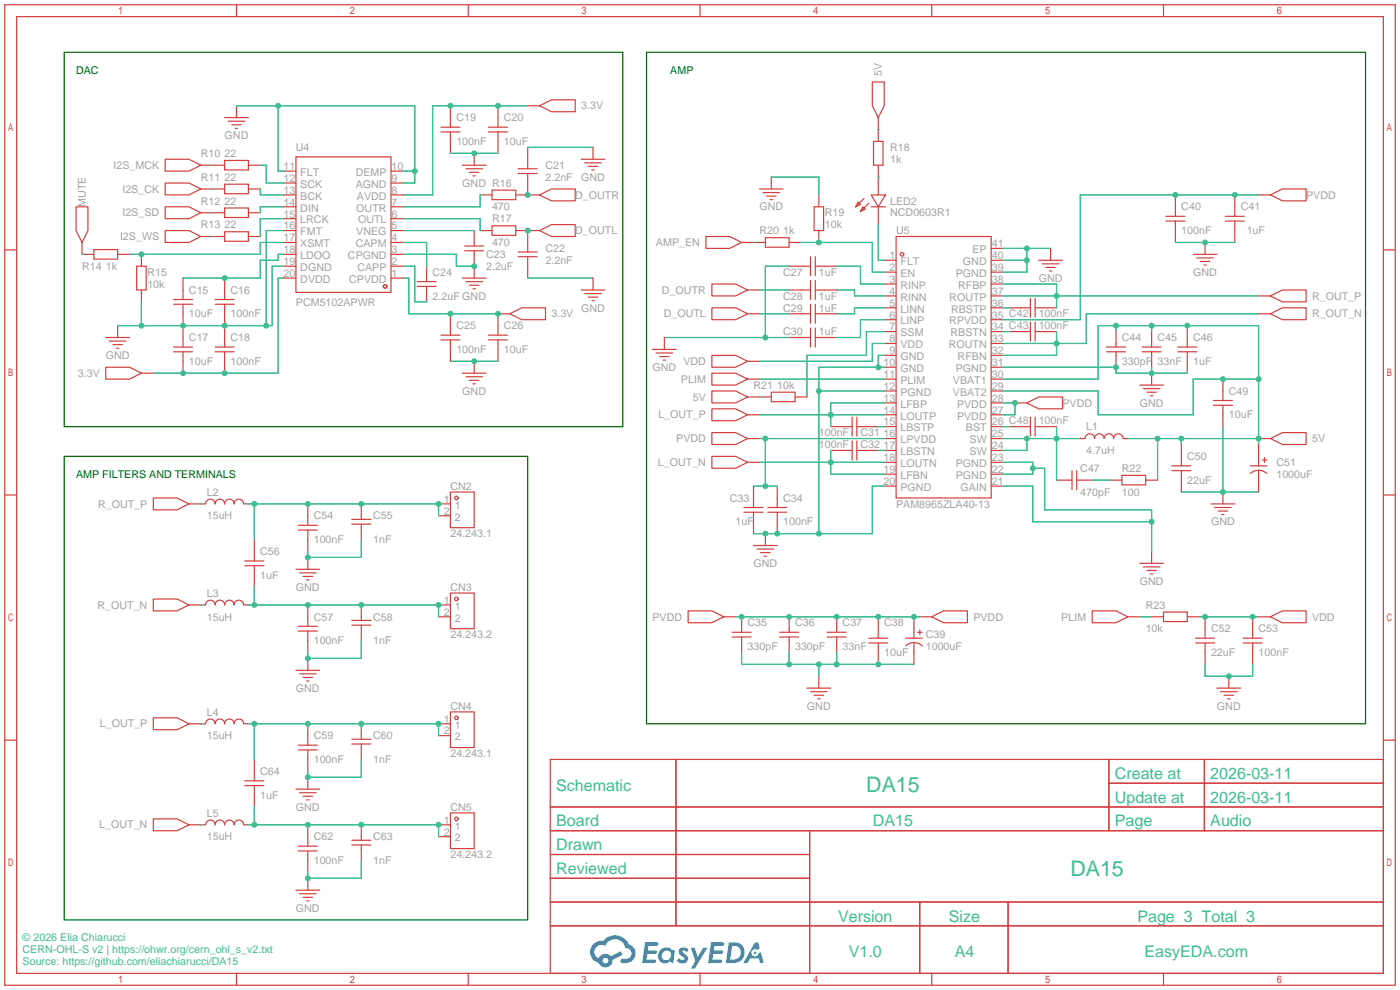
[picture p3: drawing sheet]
<svg xmlns="http://www.w3.org/2000/svg" width="299mm" height="212mm" viewBox="0 0 299 212" stroke-linecap="round" stroke-linejoin="round" font-family="sans-serif">
<g fill="none" stroke="#d43d3d" stroke-width=".25">
<path d="M1 1h297.2v209.6h-297.2zM3.6 3.6h292.1v204.4h-292.1zM50.5 1v2.6M100.1 1v2.6M149.6 1v2.6M199.1 1v2.6M248.7 1v2.6M1 53.4h2.6M295.7 53.4h2.5M1 105.8h2.6M295.7 105.8h2.5M1 158.2h2.6"/>
<path d="M295.7 158.2h2.5M117.6 162.3h178.1v45.7h-178.1zM117.6 172.5h178.1M117.6 177.5h178.1M144.5 162.3v35.6M173 177.5v30.5M237 162.3v15.2M237 167.4h58.7M257.4 162.3v15.2M117.6 182.6h55.4M117.6 192.8h178.1M117.6 187.7h55.4"/>
<path d="M117.6 197.9h178.1M196.6 192.8v15.2M215.4 192.8v15.2M50.5 208v2.6M100.1 208v2.6M149.6 208v2.6M199.1 208v2.6M248.7 208v2.6"/>
</g>
<g fill="#5487ff">
<path d="M145.3 202.7a1.3 1.3 0 0 1 1.9 .3l-.4 .6a.54 .54 0 0 0-.9-.2l.1 .2a1.34 1.34 0 0 1 .9 1.8 1.47 1.47 0 0 1-2.3-.1l.5-.6 .8 .5a.31 .31 0 0 0 .4-.3 .31 .31 0 0 0-.3-.4 1.12 1.12 0 0 1-.7-1.8z"/>
<path d="M147.6 202.5h.9l.6 2 1.2-2h.9l-2.7 4.6h-.9l1-1.7z"/>
<path d="M137.8 201.4h1.7a1.31 1.31 0 0 1 1.2 .2 .4 .4 0 0 1-.3 .5l-1.8 .1-.1 .9h1.6a.4 .4 0 0 1 .4 .4 .4 .4 0 0 1-.5 .4h-1.6l-.2 1.2h1.4a.46 .46 0 0 1 .5 0 .46 .46 0 0 1 .1 .5l-.4 .2h-2.6z"/>
<path d="M151.9 201.4h1.7a1.32 1.32 0 0 1 1.2 .2 .39 .39 0 0 1-.3 .5l-1.8 .1-.1 .9h1.6a.4 .4 0 0 1 .4 .4 .4 .4 0 0 1-.4 .4h-1.7l-.2 1.2h1.4a.46 .46 0 0 1 .5 0 .46 .46 0 0 1 .1 .5l-.4 .2h-2.6z"/>
<path d="M161.3 201.4h.8l.3 1.3-.6 .4a.75 .75 0 0 0-1.1 .3 .75 .75 0 0 0 .5 1 .75 .75 0 0 0 .9-.7l.5-.2 .6 2.3h-.8l-.3-.9h-1.8l-.5 .9h-1z"/>
<path d="M155.7 201.4l-.6 4.4h1.5a2.27 2.27 0 0 0 2.6-2.2 2.27 2.27 0 0 0-2.7-2.2zM156.5 202.1a1.5 1.5 0 0 1 1.8 1.6 1.5 1.5 0 0 1-1.9 1.4h-.3z"/>
<path d="M141.2 203a1.6 1.6 0 0 0-.3 2.3 1.6 1.6 0 0 0 2.3 .2l.7 .3 .3-2.4-.1-.3-.5-.1a1.58 1.58 0 0 0-2.4 0zM141.8 203.5a.98 .98 0 0 1 1.6 .4 .98 .98 0 0 1-1.1 1.3 .94 .94 0 0 1-.9-.7 .94 .94 0 0 1 .4-1z"/>
<path d="M126.8 201.8a2.37 2.37 0 0 0 1.1 4 1.54 1.54 0 0 0 1.8 1 1.54 1.54 0 0 0 1.2-1.6l2.2-1.1-.5-.8-2 1a1.57 1.57 0 0 0-2.7 .5 1.5 1.5 0 0 1-.7-2.1 1.5 1.5 0 0 1 2.2-.5 2.23 2.23 0 0 1 2.3-1.4 2.23 2.23 0 0 1 2 1.8 1.16 1.16 0 0 1 1.2 1.1 1.16 1.16 0 0 1-1.1 1.2h-.7a.47 .47 0 0 0-.5 .4 .47 .47 0 0 0 .4 .5 2.17 2.17 0 0 0 2.5-.9 2.17 2.17 0 0 0-.3-2.7l-.8-.4a3.2 3.2 0 0 0-5.5-.7l-1.1 .1zM128.8 205.3a.6 .6 0 0 1 1.2 0 .6 .6 0 0 1-1.2 0z"/>
<circle cx="161.4" cy="203.6" r=".28"/>
</g>
<g fill="none" stroke="#d43d3d" stroke-width=".25">
<path d="M186.4 17.5h2.6v5.1l-1.3 2.5-1.3-2.5zM35.3 39.1h5.1l2.5 1.3-2.5 1.3h-5.1zM35.3 34h5.1l2.5 1.3-2.5 1.3h-5.1zM42.9 35.3h5.1M48 39.4h5.1v2h-5.1zM48 34.3h5.1v2h-5.1zM48 25.1h5.1M48.8 25.9h3.5M49.5 26.7h2.1M50.3 27.4h.5M50.5 22.6v2.5M53.1 35.3h2.5"/>
<path d="M60.7 39.1h2.5M60.7 36.6h2.5M63.2 33.5h20.4v29h-20.4zM83.6 39.1h2.5M83.6 36.6h2.5M94.2 28.2h4.1M94.2 27.2h4.1M96.3 22.6v4.6M96.3 28.2v4.6M98.8 35.3h5.1M99.6 36.1h3.5M100.3 36.8h2.1"/>
<path d="M101.1 37.6h.5M101.3 32.8v2.5M104.4 28.2h4.1M104.4 27.2h4.1M106.4 22.6v4.6M106.4 28.2v4.6M110.7 36.1h4.1M110.7 37.1h4.1M112.8 22.6h2.5M112.8 31.5v4.6M112.8 37.1v4.6M115.3 22.6l2.6-1.3h5v2.6h-5z"/>
<path d="M124.2 34h5.1M125 34.8h3.5M125.7 35.6h2.1M126.5 36.3h.5M126.7 31.5v2.5M164.8 37.8v2.6M186.7 30.2h2v5.1h-2zM187.7 25.1v5.1M187.7 35.3v6.4M16.3 44.2h2.5v5.1l-1.3 2.5-1.2-2.5zM17.5 51.8v2.6h2.6M20.1 53.3h5v2.1h-5z"/>
<path d="M25.1 54.4h2.6M29.2 56.9h2v5.1h-2zM30.2 54.4v2.5M35.3 49.3h5.1l2.5 1.2-2.5 1.3h-5.1zM35.3 44.2h5.1l2.5 1.3-2.5 1.2h-5.1zM39.1 59.4v4.6M42.9 40.4h5.1M42.9 45.5h5.1M42.9 50.5h5.1M48 44.4h5.1v2.1h-5.1zM48 49.5h5.1v2.1h-5.1zM48 59.4v4.6"/>
<path d="M53.1 40.4h2.5M53.1 45.5h2.5M53.1 50.5h2.5M60.7 59.4h2.5M60.7 41.7h2.5M60.7 49.3h2.5M60.7 56.9h2.5M60.7 44.2h2.5M60.7 51.8h2.5M60.7 54.4h2.5M60.7 46.7h2.5M83.6 59.4h2.5"/>
<path d="M83.6 41.7h2.5M83.6 49.3h2.5M83.6 56.9h2.5M83.6 44.2h2.5M83.6 51.8h2.5M83.6 54.4h2.5M83.6 46.7h2.5M91.2 56.9v3.3M98.8 59.4h5.1M99.3 53.6h4.1M99.3 52.6h4.1M101.3 49.3v3.3"/>
<path d="M101.3 53.6v5.8M102.6 41.7h2.6M102.6 49.3h2.6M105.2 40.6h5v2.1h-5zM105.2 48.3h5v2h-5zM110.2 41.7h5.1M110.2 49.3h5.1M110.7 54.9h4.1M110.7 53.8h4.1M112.8 49.3v4.5M112.8 54.9v4.5M115.3 41.7l2.6-1.3h5v2.5h-5z"/>
<path d="M115.3 49.3l2.6-1.3h5v2.5h-5zM126.7 59.4v2.6M150.9 50.5h5.1l2.5 1.3-2.5 1.3h-5.1zM158.5 51.8h5.1M162.3 40.4h5.1M163.1 41.1h3.5M163.6 50.8h5.1v2h-5.1zM163.8 41.9h2.1M164.6 42.7h.5M168.7 56.9h4.5M168.7 51.8h2.5M173.2 54.9v4"/>
<path d="M173.2 59.9v4.1M174 44.2h2v5.1h-2zM174.2 56.9h4.6M174.2 54.9v4M174.2 59.9v4.1M175 41.7v2.5M175 49.3v2.5M183.4 43.2l.5 .5-1 .5zM184.4 44.2l.5 .5-1 .5zM184.7 42.4l-1.8 1.8M185.7 43.4l-1.8 1.8M186.2 41.7h3l-1.5 2.5z"/>
<path d="M186.2 44.2h3M187.7 44.2v3.8M189 55.6h2.5M189 58.2h2.5M191.5 50.5h20.3v55.9h-20.3zM211.8 55.6h2.6M211.8 58.2h2.6M211.8 53.1h2.6M222 55.6h5.1M222.8 56.4h3.5M223.5 57.2h2.1M224.3 57.9h.5"/>
<path d="M224.5 53.1v2.5M249.2 47.2h4M249.2 46.2h4M251.2 41.7v4.5M251.2 47.2v4.6M255 54.4h5.1M255.8 55.1h3.5M256.5 55.9h2.1M257.3 56.6h.5M257.6 51.8v2.6M261.9 47.2h4M261.9 46.2h4"/>
<path d="M263.9 41.7v4.5M263.9 47.2v4.6M269 41.7h2.5M271.5 41.7l2.6-1.3h5v2.5h-5zM22.6 78.5h5.1l2.5 1.3-2.5 1.2h-5.1zM22.6 72.1h5.1M23.4 72.9h3.5M24.1 73.7h2.1M24.9 74.4h.5M25.1 69.6v2.5M30.2 79.8h2.6M30.2 62v2.5"/>
<path d="M37.1 75.2h4M37.1 74.2h4M37.1 65h4M37.1 64h4M39.1 65v9.2M39.1 75.2v4.6M46 75.2h4M46 74.2h4M46 65h4M46 64h4M48 65v9.2M48 75.2v4.6"/>
<path d="M89.2 60.2h4M89.2 61.2h4M91.2 61.2v3.3M94.2 72.6h4.1M94.2 71.6h4.1M96.3 67.1v4.5M96.3 72.6v4.6M98.8 79.8h5.1M99.6 60.2h3.5M100.3 61h2.1M101.1 61.7h.5M101.3 77.2v2.6"/>
<path d="M104.4 72.6h4.1M104.4 71.6h4.1M106.4 72.6v4.6M109 67.1l2.5-1.3h5.1v2.5h-5.1zM109 67.1h-2.6v4.5M124.2 62h5.1M125 62.7h3.5M125.7 63.5h2.1M126.5 64.3h.5M139.4 74.7h5.1M140.2 75.4h3.6M141 76.2h2"/>
<path d="M141.7 77h.5M142 72.1v2.6M152.1 60.7h5.1l2.6 1.3-2.6 1.2h-5.1zM152.1 65.8h5.1l2.6 1.3-2.6 1.2h-5.1zM152.1 75.9h5.1l2.6 1.3-2.6 1.3h-5.1zM152.1 79.8h5.1l2.6 1.2-2.6 1.3h-5.1zM159.8 67.1h2.5M159.8 62h2.5M159.8 77.2h2.5M168.7 67.1h4.5M168.7 72.1h4.5M168.7 62h4.5"/>
<path d="M173.2 65v4.1M173.2 70.1v4.1M174.2 67.1h4.6M174.2 72.1h4.6M174.2 65v4.1M174.2 70.1v4.1M174.2 62h4.6M189 60.7h2.5M189 63.2h2.5M189 65.8h2.5M189 68.3h2.5M189 70.9h2.5"/>
<path d="M189 73.4h2.5M189 75.9h2.5M189 78.5h2.5M211.8 60.7h2.6M211.8 63.2h2.6M211.8 65.8h2.6M211.8 68.3h2.6M211.8 70.9h2.6M211.8 73.4h2.6M211.8 75.9h2.6M211.8 78.5h2.6M215.6 65.8h4.6"/>
<path d="M215.6 70.9h4.6M220.2 63.8v4M220.2 68.8v4.1M221.2 65.8h4.6M221.2 70.9h4.6M221.2 63.8v4M221.2 68.8v4.1M236.5 75.2h4M236.5 74.2h4M238.5 70.9v3.3M238.5 75.2v3.3M244.1 75.2h4.1"/>
<path d="M244.1 74.2h4.1M246.1 70.9v3.3M246.1 75.2v3.3M246.1 79.8v2.5M251.7 75.2h4.1M251.7 74.2h4.1M253.7 69.6v4.6M253.7 75.2v4.6M269 67.1h2.5M269 63.2h2.5M271.5 63.2l2.6-1.2h5v2.5h-5zM271.5 67.1l2.6-1.3h5v2.5h-5z"/>
<path d="M99.6 80.5h3.5M100.3 81.3h2.1M101.1 82h.5M152.1 83.6h5.1l2.6 1.2-2.6 1.3h-5.1zM152.1 92.5h5.1l2.6 1.2-2.6 1.3h-5.1zM152.1 87.4h5.1l2.6 1.2-2.6 1.3h-5.1zM152.1 97.5h5.1l2.6 1.3-2.6 1.3h-5.1zM159.8 81h2.5M159.8 88.6h2.5M159.8 93.7h2.5M159.8 98.8h2.5M159.8 84.8h5"/>
<path d="M164.8 83.8h5.1v2.1h-5.1zM169.9 84.8h2.6M177.5 91.2h4.6M177.5 96.3h4.6M182.1 89.2v4M182.1 94.2v4.1M183.1 91.2h4.6M183.1 96.3h4.6M183.1 89.2v4M183.1 94.2v4.1M189 81h2.5M189 83.6h2.5"/>
<path d="M189 86.1h2.5M189 88.6h2.5M189 91.2h2.5M189 93.7h2.5M189 96.3h2.5M189 98.8h2.5M211.8 81h2.6M211.8 83.6h2.6M211.8 86.1h2.6M211.8 88.6h2.6M211.8 91.2h2.6M211.8 93.7h2.6"/>
<path d="M211.8 96.3h2.6M211.8 98.8h2.6M215.6 91.2h4.6M216.9 86.1h2.6M219.5 86.1l2.5-1.3h5.1v2.6h-5.1zM220.2 89.2v4M221.2 91.2h4.6M221.2 89.2v4M230.9 93.7h1a1.02 1.02 0 0 1 1-1 1.02 1.02 0 0 1 1 1 1.02 1.02 0 0 1 1.1-1 1.02 1.02 0 0 1 1 1 1.02 1.02 0 0 1 1-1 1.02 1.02 0 0 1 1 1 1.02 1.02 0 0 1 1-1 1.02 1.02 0 0 1 1 1h1M243.6 82.3h5.1M244.3 83.1h3.6M245.1 83.8h2"/>
<path d="M245.9 84.6h.5M250.4 99.6h4.1M252.5 95v4.6M259.3 85.6h4.1M259.3 86.6h4.1M261.4 81v4.6M261.4 86.6v4.6M267.2 99.6h3.6M269 93.7h2.5M269 95v4.6M269.7 98.3h1.1M270.3 97.8v1"/>
<path d="M271.5 93.7l2.6-1.2h5v2.5h-5zM32.8 106.4h5l2.6 1.3-2.6 1.3h-5zM40.4 107.7h3.5a1.02 1.02 0 0 1 1.1-1 1.02 1.02 0 0 1 1 1 1.02 1.02 0 0 1 1-1 1.02 1.02 0 0 1 1 1 1.02 1.02 0 0 1 1-1 1.02 1.02 0 0 1 1 1 1.02 1.02 0 0 1 1.1-1 1.02 1.02 0 0 1 1 1h1M52.3 119.9h4.1M54.4 115.3v4.6M63.8 113.3h4M63.8 112.3h4M65.8 107.7v4.6M65.8 113.3v4.6M65.8 119.1v2.6M75.2 112h4M75.2 111h4"/>
<path d="M77.2 107.7v3.3M77.2 112v3.3M93.7 107.7h2.6M93.7 110.2h2.6M96.3 105.2h5v7.6h-5zM159 108.5h4.1M159 109.5h4.1M161 103.9v4.6M161 109.5v4.5M161 116.6h5.1M161.8 117.3h3.6M162.6 118.1h2"/>
<path d="M163.3 118.9h.5M163.6 114v2.6M164.1 108.5h4M164.1 109.5h4M166.1 103.9v4.6M166.1 109.5v4.5M189 101.3h2.5M189 103.9h2.5M211.8 101.3h2.6M211.8 103.9h2.6M225.8 102.6h3.3M229.1 100.6v4"/>
<path d="M230.1 100.6v4M230.1 102.6h3.3M237.2 102.6h2.6M239.8 101.6h5.1v2h-5.1zM244.9 102.6h2.5M246.1 117.9v2.5M250.4 100.6h4.1M252.5 100.6v4.6M258.8 107.7h5.1M259.6 108.5h3.5M260.3 109.2h2.1M261.1 110h.5"/>
<path d="M261.4 105.2v2.5M267.2 101.2a2.54 2.54 0 0 1 3.6 0M269 100.6v4.6M32.8 128h5l2.6 1.3-2.6 1.3h-5zM40.4 129.3h3.5a1.02 1.02 0 0 1 1.1-1 1.02 1.02 0 0 1 1 1 1.02 1.02 0 0 1 1-1 1.02 1.02 0 0 1 1 1 1.02 1.02 0 0 1 1-1 1.02 1.02 0 0 1 1 1 1.02 1.02 0 0 1 1.1-1 1.02 1.02 0 0 1 1 1h1M52.3 120.9h4.1M54.4 120.9v4.6M63.2 121.7h5.1M63.8 134.9h4M63.8 133.9h4M64 122.4h3.6M64.8 123.2h2"/>
<path d="M65.5 124h.5M65.8 129.3v4.6M65.8 134.9v4.5M75.2 133.6h4M75.2 132.6h4M77.2 129.3v3.3M77.2 133.6v3.3M93.7 129.3h2.6M93.7 131.8h2.6M96.3 126.7h5v7.7h-5zM147.1 130.6h5l2.6 1.2-2.6 1.3h-5zM154.7 131.8h2.5"/>
<path d="M156.5 136.1h4M156.5 135.1h4M158.5 131.8v3.3M158.5 136.1v3.3M166.6 136.1h4.1M166.6 135.1h4.1M168.7 131.8v3.3M168.7 136.1v3.3M176.8 136.1h4M176.8 135.1h4M178.8 131.8v3.3M178.8 136.1v3.3"/>
<path d="M185.7 136.4h4M185.7 137.4h4M187.7 131.8v4.6M187.7 137.4v4.6M193.5 136.4h3.6M193.6 138a2.54 2.54 0 0 1 3.5 .1M195.3 131.8v4.6M195.3 137.4v4.6M196.1 135.1h1M196.6 131.8h2.5M196.6 134.6v1M199.1 131.8l2.6-1.2h5.1v2.5h-5.1z"/>
<path d="M233.4 130.6h5.1l2.5 1.2-2.5 1.3h-5.1zM241 131.8h2.6M243.6 120.4h5.1M244.3 121.2h3.6M245.1 121.9h2M245.9 122.7h.5M246.1 131.8h2.6M248.7 130.8h5v2h-5zM253.7 131.8h2.6M255.5 136.4h4.1M255.5 137.4h4.1M257.6 131.8v4.6"/>
<path d="M257.6 137.4v4.6M265.7 136.4h4M265.7 137.4h4M267.7 131.8v4.6M267.7 137.4v4.6M269 131.8h2.5M271.5 131.8l2.6-1.2h5v2.5h-5zM32.8 153.4h5l2.6 1.3-2.6 1.3h-5zM40.4 154.7h3.5a1.02 1.02 0 0 1 1.1-1 1.02 1.02 0 0 1 1 1 1.02 1.02 0 0 1 1-1 1.02 1.02 0 0 1 1 1 1.02 1.02 0 0 1 1-1 1.02 1.02 0 0 1 1 1 1.02 1.02 0 0 1 1.1-1 1.02 1.02 0 0 1 1 1h1M63.2 143.3h5.1M63.8 159.3h4M64 144h3.6"/>
<path d="M64.8 144.8h2M65.5 145.5h.5M65.8 140.7v2.6M65.8 154.7v4.6M75.2 159h4M75.2 158h4M77.2 154.7v3.3M77.2 159v3.3M93.7 154.7h2.6M93.7 157.2h2.6M96.3 152.1h5v7.7h-5zM172.5 147.1h5"/>
<path d="M173.2 147.8h3.6M174 148.6h2M174.8 149.4h.5M175 144.5v2.6M260.1 147.1h5.1M260.9 147.8h3.5M261.6 148.6h2.1M262.4 149.4h.5M262.6 144.5v2.6M32.8 175h5l2.6 1.3-2.6 1.2h-5zM40.4 176.3h3.5a1.02 1.02 0 0 1 1.1-1 1.02 1.02 0 0 1 1 1 1.02 1.02 0 0 1 1-1 1.02 1.02 0 0 1 1 1 1.02 1.02 0 0 1 1-1 1.02 1.02 0 0 1 1 1 1.02 1.02 0 0 1 1.1-1 1.02 1.02 0 0 1 1 1h1M52.3 166.9h4.1"/>
<path d="M52.3 167.9h4.1M54.4 162.3v4.6M54.4 167.9v4.6M63.2 168.7h5.1M63.8 160.3h4M64 169.4h3.6M64.8 170.2h2M65.5 170.9h.5M65.8 160.3v4.5M65.8 166.1v2.6M65.8 176.3v4.5M75.2 179.6h4"/>
<path d="M77.2 176.3v3.3M93.7 176.3h2.6M93.7 178.8h2.6M96.3 173.7h5v7.7h-5zM63.2 190.2h5.1M63.8 181.9h4M63.8 180.8h4M64 191h3.6M64.8 191.8h2M65.5 192.5h.5M65.8 181.9v4.5M65.8 187.7v2.5"/>
<path d="M75.2 180.6h4M77.2 180.6v3.3"/>
<circle cx="192.8" cy="54.4" r=".38"/>
<circle cx="82.3" cy="61.2" r=".38"/>
<circle cx="97.5" cy="106.4" r=".38"/>
<circle cx="97.5" cy="128" r=".38"/>
<circle cx="97.5" cy="153.4" r=".38"/>
<circle cx="97.5" cy="175" r=".38"/>
</g>
<g fill="none" stroke="#3dbd91" stroke-width=".25">
<path d="M45.5 35.3h.1M50.5 22.6h38.1v16.5h-2.5M55.6 35.3h1.3v3.8h3.8M59.4 22.6v14h1.3M86.1 36.6h2.5M96.3 32.8h10.1M112.8 22.6h-20.3v19.1h-6.4M112.8 31.5h13.9M164.8 37.8h10.2v3.9M187.7 37.8h.1M187.7 27.7h.1M17.5 54.4h.1"/>
<path d="M45.5 50.5h.1M45.5 40.4h.1M45.5 45.5h.1M55.6 40.4v1.3h5.1M60.7 44.2h-5.1v1.3M60.7 46.7h-5.1v3.8M60.7 51.8h-5.1v2.6h-27.9M60.7 54.4h-1.3v1.2h-3.8v3.8h-16.5M60.7 59.4h-1.3v20.4h-26.6M60.7 49.3h-3.8v20.3M60.7 56.9h-2.5v12.7h-33.1M86.1 46.7h16.5v2.6"/>
<path d="M86.1 51.8h5.1v5.1M86.1 54.4h11.4v2.5h3.8M86.1 59.4h1.3v7.7h19M86.1 49.3h15.2M86.1 56.9h2.5v7.6h2.6M102.6 41.7v2.5h-16.5M112.8 41.7h.1M112.8 49.3h.1M112.8 59.4h13.9M161 51.8h.1M168.7 56.9h-5.1v15.2M171.2 51.8h15.2v6.4h2.6"/>
<path d="M178.8 56.9h5.1v3.8h5.1M187.7 48v7.6h1.3M214.4 55.6h5.1M214.4 53.1h10.1M219.5 53.1v5.1h-5.1M251.2 51.8h12.7M269 41.7h-38.1v26.6h-16.5M30.2 64.5v5.1M96.3 77.2h10.1M142 72.1h26.7M162.3 67.1h6.4M162.3 62h6.4"/>
<path d="M178.8 62h3.8v1.2h6.4M189 73.4h-2.6v3.8h-24.1M189 65.8h-6.4v1.3h-3.8M189 68.3h-5.1v3.8h-5.1M189 75.9h-1.3v2.6M189 78.5h-14v35.5M189 70.9h-3.8v5h-12.7v8.9M214.4 78.5h24.1v1.3h15.2M214.4 60.7h11.4v5.1M214.4 63.2h54.6M214.4 65.8h1.2M214.4 70.9h1.2"/>
<path d="M225.8 70.9v5h-11.4M238.5 69.6v1.3M246.1 69.6v1.3M246.1 78.5v1.3M269 67.1h-36.8v6.3h-17.8M162.3 84.8h.1M162.3 81h26.7M162.3 88.6h26.7M162.3 93.7h26.7M162.3 98.8h26.7M163.6 93.7v10.2M175 83.6h14"/>
<path d="M177.5 96.3v5h11.5M187.7 96.3h1.3M187.7 91.2h1.3M189 86.1h-11.5v5.1M214.4 81h20.3v-11.4h34.3v25.4M214.4 86.1h2.5v2.5h-2.5M214.4 93.7h16.5M214.4 91.2h1.2M214.4 98.8h6.3v2.5h-6.3M219.5 93.7v2.6h-5.1M225.8 91.2v11.4M241 93.7h28"/>
<path d="M247.4 93.7v8.9M252.5 93.7v1.3M261.4 91.2v14M269 81h-14v7.6h-20.3v-5h-20.3M42.9 107.7h.1M53.1 107.7h40.6v2.5M54.4 107.7v7.6M77.2 115.3v3.8h-11.4v-1.2M161 103.9h5.1M189 103.9h-2.6v10.1h-25.4M214.4 103.9h6.3v7.6h25.4M220.7 100.1h2.6v8.9h22.8v8.9"/>
<path d="M233.4 102.6h3.8M252.5 105.2h16.5M42.9 129.3h.1M53.1 129.3h40.6v2.5M54.4 125.5v3.8M77.2 136.9v3.8h-11.4v-1.3M157.2 131.8h39.4M158.5 139.4v2.6h36.8M168.7 139.4v2.6M178.8 139.4v2.6M243.6 131.8h2.5M256.3 131.8h12.7"/>
<path d="M42.9 154.7h.1M53.1 154.7h40.6v2.5M54.4 154.7v7.6M175 142v2.5M257.6 142v2.5h10.1v-2.5M42.9 176.3h.1M53.1 176.3h40.6v2.5M54.4 172.5v3.8M77.2 162.3v3.8h-11.4v-1.3M77.2 183.9v3.8h-11.4v-1.3"/>
</g>
<path d="M13.7 11.2h119.4v80h-119.4zM138.2 11.2h153.6v143.5h-153.6zM13.7 97.5h99.1v99.1h-99.1z" fill="none" stroke="#060" stroke-width=".25"/>
<g fill="#3dbd91">
<circle cx="101.3" cy="77.2" r=".63"/>
<circle cx="30.2" cy="54.4" r=".63"/>
<circle cx="96.3" cy="22.6" r=".63"/>
<circle cx="106.4" cy="22.6" r=".63"/>
<circle cx="101.3" cy="32.8" r=".63"/>
<circle cx="96.3" cy="67.1" r=".63"/>
<circle cx="106.4" cy="67.1" r=".63"/>
<circle cx="101.3" cy="56.9" r=".63"/>
<circle cx="112.8" cy="41.7" r=".63"/>
<circle cx="112.8" cy="49.3" r=".63"/>
<circle cx="48" cy="59.4" r=".63"/>
<circle cx="48" cy="79.8" r=".63"/>
<circle cx="39.1" cy="79.8" r=".63"/>
<circle cx="54.4" cy="107.7" r=".63"/>
<circle cx="65.8" cy="107.7" r=".63"/>
<circle cx="77.2" cy="107.7" r=".63"/>
<circle cx="93.7" cy="107.7" r=".63"/>
<circle cx="54.4" cy="129.3" r=".63"/>
<circle cx="65.8" cy="129.3" r=".63"/>
<circle cx="77.2" cy="129.3" r=".63"/>
<circle cx="93.7" cy="129.3" r=".63"/>
<circle cx="65.8" cy="119.1" r=".63"/>
<circle cx="65.8" cy="140.7" r=".63"/>
<circle cx="163.6" cy="72.1" r=".63"/>
<circle cx="219.5" cy="53.1" r=".63"/>
<circle cx="219.5" cy="55.6" r=".63"/>
<circle cx="187.7" cy="78.5" r=".63"/>
<circle cx="175" cy="83.6" r=".63"/>
<circle cx="175" cy="114" r=".63"/>
<circle cx="166.1" cy="114" r=".63"/>
<circle cx="163.6" cy="114" r=".63"/>
<circle cx="269" cy="93.7" r=".63"/>
<circle cx="269" cy="81" r=".63"/>
<circle cx="253.7" cy="69.6" r=".63"/>
<circle cx="246.1" cy="69.6" r=".63"/>
<circle cx="238.5" cy="69.6" r=".63"/>
<circle cx="261.4" cy="81" r=".63"/>
<circle cx="252.5" cy="93.7" r=".63"/>
<circle cx="247.4" cy="93.7" r=".63"/>
<circle cx="225.8" cy="93.7" r=".63"/>
<circle cx="219.5" cy="93.7" r=".63"/>
<circle cx="261.4" cy="105.2" r=".63"/>
<circle cx="246.1" cy="79.8" r=".63"/>
<circle cx="238.5" cy="78.5" r=".63"/>
<circle cx="216.9" cy="86.1" r=".63"/>
<circle cx="178.8" cy="142" r=".63"/>
<circle cx="175" cy="142" r=".63"/>
<circle cx="168.7" cy="142" r=".63"/>
<circle cx="187.7" cy="142" r=".63"/>
<circle cx="163.6" cy="103.9" r=".63"/>
<circle cx="163.6" cy="93.7" r=".63"/>
<circle cx="263.9" cy="41.7" r=".63"/>
<circle cx="251.2" cy="41.7" r=".63"/>
<circle cx="257.6" cy="51.8" r=".63"/>
<circle cx="177.5" cy="88.6" r=".63"/>
<circle cx="177.5" cy="98.8" r=".63"/>
<circle cx="225.8" cy="73.4" r=".63"/>
<circle cx="225.8" cy="63.2" r=".63"/>
<circle cx="187.7" cy="131.8" r=".63"/>
<circle cx="178.8" cy="131.8" r=".63"/>
<circle cx="168.7" cy="131.8" r=".63"/>
<circle cx="158.5" cy="131.8" r=".63"/>
<circle cx="195.3" cy="131.8" r=".63"/>
<circle cx="257.6" cy="131.8" r=".63"/>
<circle cx="267.7" cy="131.8" r=".63"/>
<circle cx="54.4" cy="154.7" r=".63"/>
<circle cx="65.8" cy="154.7" r=".63"/>
<circle cx="77.2" cy="154.7" r=".63"/>
<circle cx="93.7" cy="154.7" r=".63"/>
<circle cx="54.4" cy="176.3" r=".63"/>
<circle cx="65.8" cy="176.3" r=".63"/>
<circle cx="77.2" cy="176.3" r=".63"/>
<circle cx="93.7" cy="176.3" r=".63"/>
<circle cx="65.8" cy="166.1" r=".63"/>
<circle cx="65.8" cy="187.7" r=".63"/>
<circle cx="39.1" cy="69.6" r=".63"/>
<circle cx="48" cy="69.6" r=".63"/>
<circle cx="56.9" cy="69.6" r=".63"/>
<circle cx="30.2" cy="69.6" r=".63"/>
<circle cx="262.6" cy="144.5" r=".63"/>
<circle cx="175" cy="51.8" r=".63"/>
<circle cx="220.7" cy="100.1" r=".63"/>
<circle cx="246.1" cy="111.5" r=".63"/>
<circle cx="59.4" cy="22.6" r=".63"/>
<circle cx="88.6" cy="36.6" r=".63"/>
</g>
<g font-size="4.6" fill="#3dbc91">
<text x="185.1" y="169.3">DA15</text>
<text x="228.8" y="187.1">DA15</text>
</g>
<g font-size="3.4" fill="#3dbc91">
<text x="238.3" y="166.5">Create at</text>
<text x="258.7" y="166.5">2026-03-11</text>
<text x="118.9" y="169">Schematic</text>
<text x="238.3" y="171.6">Update at</text>
<text x="258.7" y="171.6">2026-03-11</text>
<text x="118.9" y="176.6">Board</text>
<text x="186.6" y="176.6">DA15</text>
<text x="238.3" y="176.6">Page</text>
<text x="258.7" y="176.6">Audio</text>
<text x="118.9" y="181.7">Drawn</text>
<text x="118.9" y="186.8">Reviewed</text>
<text x="179.1" y="197">Version</text>
<text x="202.8" y="197">Size</text>
<text x="243.1" y="197">Page 3 Total 3</text>
<text x="181.4" y="204.6">V1.0</text>
<text x="204" y="204.6">A4</text>
<text x="244.6" y="204.6">EasyEDA.com</text>
</g>
<g font-size="2.3" fill="#060">
<text x="16.3" y="15.8">DAC</text>
<text x="143.3" y="15.8">AMP</text>
<text x="16.3" y="102.1">AMP FILTERS AND TERMINALS</text>
</g>
<g font-size="2.3" fill="#a2a2a2">
<text x="188.5" y="16.3" transform="rotate(-90 188.5 16.3)">5V</text>
<text x="124.2" y="23.4">3.3V</text>
<text x="48" y="29.7">GND</text>
<text x="97.5" y="25.9">C19</text>
<text x="107.7" y="25.9">C20</text>
<text x="42.9" y="33.6">R10</text>
<text x="48" y="33.6">22</text>
<text x="63.2" y="32.3">U4</text>
<text x="97.5" y="31">100nF</text>
<text x="107.7" y="31">10uF</text>
<text x="190.2" y="32.3">R18</text>
<text x="190.2" y="34.8">1k</text>
<text x="24.2" y="36.1">I2S_MCK</text>
<text x="26.2" y="41.2">I2S_CK</text>
<text x="42.9" y="38.6">R11</text>
<text x="48" y="38.6">22</text>
<text x="60.6" y="36.3">11</text>
<text x="60.6" y="38.9">12</text>
<text x="60.6" y="41.4">13</text>
<text x="64.2" y="37.6">FLT</text>
<text x="64.2" y="40.1">SCK</text>
<text x="76" y="40.1">AGND</text>
<text x="76" y="37.6">DEMP</text>
<text x="83.7" y="41.4">8</text>
<text x="83.7" y="38.9">9</text>
<text x="83.7" y="36.3">10</text>
<text x="98.8" y="39.9">GND R16</text>
<text x="116.6" y="36.1">C21</text>
<text x="116.6" y="38.6">2.2nF</text>
<text x="124.2" y="38.6">GND</text>
<text x="18.3" y="44.2" transform="rotate(-90 18.3 44.2)">MUTE</text>
<text x="26.2" y="46.3">I2S_SD</text>
<text x="42.9" y="43.7">R12</text>
<text x="48" y="43.7">22</text>
<text x="60.6" y="43.9">14</text>
<text x="60.6" y="46.5">15</text>
<text x="64.2" y="42.7">BCK</text>
<text x="64.2" y="45.2">DIN</text>
<text x="64.2" y="47.8">LRCK</text>
<text x="76.1" y="45.2">OUTR</text>
<text x="76.3" y="42.7">AVDD</text>
<text x="76.5" y="47.8">OUTL</text>
<text x="83.7" y="46.5">6</text>
<text x="83.7" y="43.9">7</text>
<text x="105.2" y="45">470</text>
<text x="105.2" y="47.5">R17</text>
<text x="122.9" y="42.4">D_OUTR</text>
<text x="162.3" y="45">GND</text>
<text x="176.3" y="46.3">R19</text>
<text x="190.2" y="43.7">LED2</text>
<text x="190.2" y="46.3">NCD0603R1</text>
<text x="252.5" y="45">C40</text>
<text x="265.2" y="45">C41</text>
<text x="279.1" y="42.4">PVDD</text>
<text x="25.6" y="51.3">I2S_WS</text>
<text x="42.9" y="48.8">R13</text>
<text x="48" y="48.8">22</text>
<text x="60.6" y="49">16</text>
<text x="60.6" y="51.6">17</text>
<text x="64.2" y="50.3">FMT</text>
<text x="64.2" y="52.8">XSMT</text>
<text x="76" y="52.8">CAPM</text>
<text x="76.1" y="50.3">VNEG</text>
<text x="83.7" y="51.6">4</text>
<text x="83.7" y="49">5</text>
<text x="105.2" y="52.6">470</text>
<text x="116.6" y="53.9">C22</text>
<text x="122.9" y="50.1">D_OUTL</text>
<text x="140.2" y="52.6">AMP_EN</text>
<text x="162.3" y="50.1">R20</text>
<text x="167.4" y="50.1">1k</text>
<text x="176.3" y="48.8">10k</text>
<text x="191.5" y="50.1">U5</text>
<text x="212" y="52.8">41</text>
<text x="252.5" y="50.1">100nF</text>
<text x="266.4" y="50.1">1uF</text>
<text x="17.5" y="57.7">R14</text>
<text x="22.6" y="57.7">1k</text>
<text x="31.5" y="59">R15</text>
<text x="60.6" y="54.1">18</text>
<text x="60.6" y="56.6">19</text>
<text x="60.6" y="59.2">20</text>
<text x="64.2" y="55.4">LDOO</text>
<text x="64.2" y="57.9">DGND</text>
<text x="74.4" y="55.4">CPGND</text>
<text x="76.4" y="57.9">CAPP</text>
<text x="83.7" y="59.2">1</text>
<text x="83.7" y="56.6">2</text>
<text x="83.7" y="54.1">3</text>
<text x="92.5" y="59">C24</text>
<text x="103.9" y="55.1">C23</text>
<text x="103.9" y="57.7">2.2uF</text>
<text x="116.6" y="56.4">2.2nF</text>
<text x="167.4" y="59">C27</text>
<text x="175" y="59">1uF</text>
<text x="190.1" y="55.4">1</text>
<text x="190.1" y="57.9">2</text>
<text x="192.5" y="56.6">FLT</text>
<text x="192.5" y="59.2">EN</text>
<text x="204.3" y="59.2">PGND</text>
<text x="205.8" y="56.6">GND</text>
<text x="207.8" y="54.1">EP</text>
<text x="212" y="57.9">39</text>
<text x="212" y="55.4">40</text>
<text x="255" y="59">GND</text>
<text x="31.5" y="61.5">10k</text>
<text x="40.4" y="62.8">C15</text>
<text x="49.3" y="62.8">C16</text>
<text x="63.2" y="65.3">PCM5102APWR</text>
<text x="64.2" y="60.5">DVDD</text>
<text x="74.6" y="60.5">CPVDD</text>
<text x="92.5" y="64">2.2uF GND</text>
<text x="141.5" y="62.8">D_OUTR</text>
<text x="167.4" y="64">C28</text>
<text x="175" y="64">1uF</text>
<text x="190.1" y="60.5">3</text>
<text x="190.1" y="63">4</text>
<text x="190.1" y="65.5">5</text>
<text x="192.5" y="61.7">RINP</text>
<text x="192.5" y="64.3">RINN</text>
<text x="202.9" y="64.3">ROUTP</text>
<text x="204.8" y="61.7">RFBP</text>
<text x="212" y="65.5">36</text>
<text x="212" y="63">37</text>
<text x="212" y="60.5">38</text>
<text x="222" y="60.2">GND</text>
<text x="280.4" y="64">R_OUT_P</text>
<text x="40.4" y="67.8">10uF</text>
<text x="49.3" y="67.8">100nF</text>
<text x="97.5" y="70.4">C25</text>
<text x="107.7" y="70.4">C26</text>
<text x="117.9" y="67.8">3.3V</text>
<text x="124.2" y="66.6">GND</text>
<text x="141.9" y="67.8">D_OUTL</text>
<text x="167.4" y="71.7">C30</text>
<text x="167.4" y="66.6">C29</text>
<text x="175" y="71.7">1uF</text>
<text x="175" y="66.6">1uF</text>
<text x="190.1" y="68.1">6</text>
<text x="190.1" y="70.6">7</text>
<text x="192.5" y="66.8">LINN</text>
<text x="192.5" y="69.3">LINP</text>
<text x="192.5" y="71.9">SSM</text>
<text x="202.9" y="69.3">RPVDD</text>
<text x="203.1" y="71.9">RBSTN</text>
<text x="203.3" y="66.8">RBSTP</text>
<text x="212" y="70.6">34 C43</text>
<text x="212" y="68.1">35 C42</text>
<text x="222" y="67.8">100nF</text>
<text x="222" y="70.4">100nF</text>
<text x="280.4" y="67.8">R_OUT_N</text>
<text x="22.6" y="76.7">GND</text>
<text x="40.4" y="72.9">C17</text>
<text x="49.3" y="72.9">C18</text>
<text x="97.5" y="75.5">100nF</text>
<text x="107.7" y="75.5">10uF</text>
<text x="190.1" y="73.2">8</text>
<text x="190.1" y="75.7">9</text>
<text x="192.5" y="74.4">VDD</text>
<text x="192.5" y="77">GND</text>
<text x="202.8" y="74.4">ROUTN</text>
<text x="204.7" y="77">RFBN</text>
<text x="212" y="75.7">32</text>
<text x="212" y="73.2">33</text>
<text x="239.8" y="72.9">C44</text>
<text x="247.4" y="72.9">C45</text>
<text x="255" y="72.9">C46</text>
<text x="16.6" y="80.5">3.3V</text>
<text x="40.4" y="78">10uF</text>
<text x="49.3" y="78">100nF</text>
<text x="139.4" y="79.3">GND</text>
<text x="145.5" y="81.8">PLIM</text>
<text x="146" y="78">VDD</text>
<text x="161" y="83.1">R21</text>
<text x="166.1" y="83.1">10k</text>
<text x="188.8" y="78.2">10</text>
<text x="188.8" y="80.8">11</text>
<text x="188.8" y="83.3">12</text>
<text x="192.5" y="79.5">GND</text>
<text x="192.5" y="82">PLIM</text>
<text x="203.7" y="82">VBAT1</text>
<text x="204.3" y="79.5">PGND</text>
<text x="212" y="83.3">29</text>
<text x="212" y="80.8">30</text>
<text x="212" y="78.2">31</text>
<text x="239.8" y="78">330pF</text>
<text x="247.4" y="78">33nF</text>
<text x="255" y="78">1uF</text>
<text x="98.8" y="84.4">GND</text>
<text x="140.7" y="89.4">L_OUT_P</text>
<text x="148.1" y="85.6">5V</text>
<text x="188.8" y="85.9">13</text>
<text x="188.8" y="88.4">14</text>
<text x="192.5" y="84.6">PGND</text>
<text x="192.5" y="87.1">LFBP</text>
<text x="192.5" y="89.7">LOUTP</text>
<text x="203.7" y="84.6">VBAT2</text>
<text x="204.5" y="89.7">PVDD</text>
<text x="204.5" y="87.1">PVDD</text>
<text x="212" y="88.4">27</text>
<text x="212" y="85.9">28</text>
<text x="227.1" y="86.9">PVDD</text>
<text x="243.6" y="86.9">GND</text>
<text x="262.6" y="84.4">C49</text>
<text x="262.6" y="89.4">10uF</text>
<text x="144.5" y="94.5">PVDD</text>
<text x="175" y="93.2">100nF</text>
<text x="175" y="95.8">100nF</text>
<text x="183.9" y="93.2">C31</text>
<text x="183.9" y="95.8">C32</text>
<text x="188.8" y="90.9">15</text>
<text x="188.8" y="93.5">16</text>
<text x="192.5" y="92.2">LBSTP</text>
<text x="192.5" y="94.7">LPVDD</text>
<text x="206.4" y="92.2">BST</text>
<text x="207.2" y="94.7">SW</text>
<text x="212" y="93.5">25</text>
<text x="212" y="90.9">26 C48</text>
<text x="222" y="90.7">100nF</text>
<text x="232.2" y="92">L1</text>
<text x="280.4" y="94.5">5V</text>
<text x="140.6" y="99.6">L_OUT_N</text>
<text x="188.8" y="96">17</text>
<text x="188.8" y="98.6">18</text>
<text x="188.8" y="101.1">19</text>
<text x="192.5" y="97.3">LBSTN</text>
<text x="192.5" y="99.8">LOUTN</text>
<text x="204.3" y="99.8">PGND</text>
<text x="207.2" y="97.3">SW</text>
<text x="212" y="101.1">22</text>
<text x="212" y="98.6">23</text>
<text x="212" y="96">24</text>
<text x="230.9" y="100.9">C47</text>
<text x="232.2" y="97.1">4.7uH</text>
<text x="239.8" y="100.9">R22</text>
<text x="253.7" y="98.3">C50</text>
<text x="272.8" y="99.6">C51</text>
<text x="44.2" y="105.9">L2</text>
<text x="94.9" y="107.4">1</text>
<text x="96.3" y="104.7">CN2</text>
<text x="156" y="107.2">C33</text>
<text x="167.4" y="107.2">C34</text>
<text x="188.8" y="103.6">20</text>
<text x="192.5" y="102.4">LFBN</text>
<text x="192.5" y="104.9">PGND</text>
<text x="204.3" y="102.4">PGND</text>
<text x="205.3" y="104.9">GAIN</text>
<text x="212" y="103.6">21</text>
<text x="230.9" y="105.9">470pF</text>
<text x="239.8" y="105.9">100</text>
<text x="253.7" y="103.4">22uF</text>
<text x="272.8" y="102.1">1000uF</text>
<text x="20.9" y="108.5">R_OUT_P</text>
<text x="44.2" y="111">15uH</text>
<text x="67.1" y="111">C54</text>
<text x="79.8" y="111">C55</text>
<text x="94.9" y="110">2</text>
<text x="97.2" y="108.7">1</text>
<text x="97.2" y="111.3">2</text>
<text x="157.2" y="112.3">1uF</text>
<text x="167.4" y="112.3">100nF</text>
<text x="191.5" y="108.5">PAM8965ZLA40-13</text>
<text x="258.8" y="112.3">GND</text>
<text x="55.6" y="118.6">C56</text>
<text x="67.1" y="116.1">100nF</text>
<text x="79.8" y="116.1">1nF</text>
<text x="96.3" y="114.8">24.243.1</text>
<text x="55.6" y="123.7">1uF</text>
<text x="161" y="121.2">GND</text>
<text x="243.6" y="125">GND</text>
<text x="20.8" y="130.1">R_OUT_N</text>
<text x="44.2" y="127.5">L3</text>
<text x="63.2" y="126.3">GND</text>
<text x="94.9" y="129">1</text>
<text x="94.9" y="131.6">2</text>
<text x="96.3" y="126.3">CN3</text>
<text x="97.2" y="130.3">1</text>
<text x="244.9" y="130.1">R23</text>
<text x="44.2" y="132.6">15uH</text>
<text x="67.1" y="132.6">C57</text>
<text x="67.1" y="137.7">100nF</text>
<text x="79.8" y="132.6">C58</text>
<text x="79.8" y="137.7">1nF</text>
<text x="96.3" y="136.4">24.243.2</text>
<text x="97.2" y="132.8">2</text>
<text x="139.4" y="132.6">PVDD</text>
<text x="159.8" y="133.9">C35</text>
<text x="169.9" y="133.9">C36</text>
<text x="180.1" y="133.9">C37</text>
<text x="189" y="133.9">C38</text>
<text x="197.9" y="136.4">C39</text>
<text x="208" y="132.6">PVDD</text>
<text x="226.8" y="132.6">PLIM</text>
<text x="244.9" y="135.2">10k</text>
<text x="258.8" y="135.2">C52</text>
<text x="269" y="135.2">C53</text>
<text x="280.4" y="132.6">VDD</text>
<text x="159.8" y="139">330pF</text>
<text x="169.9" y="139">330pF</text>
<text x="180.1" y="139">33nF</text>
<text x="189" y="140.2">10uF</text>
<text x="197.9" y="139">1000uF</text>
<text x="258.8" y="140.2">22uF</text>
<text x="269" y="140.2">100nF</text>
<text x="63.2" y="147.9">GND</text>
<text x="21.3" y="155.5">L_OUT_P</text>
<text x="44.2" y="152.9">L4</text>
<text x="94.9" y="154.4">1</text>
<text x="96.3" y="151.7">CN4</text>
<text x="97.2" y="155.7">1</text>
<text x="172.5" y="151.7">GND</text>
<text x="260.1" y="151.7">GND</text>
<text x="44.2" y="158">15uH</text>
<text x="67.1" y="158">C59</text>
<text x="79.8" y="158">C60</text>
<text x="94.9" y="157">2</text>
<text x="96.3" y="161.8">24.243.1</text>
<text x="97.2" y="158.2">2</text>
<text x="55.6" y="165.6">C64</text>
<text x="67.1" y="163.1">100nF</text>
<text x="79.8" y="163.1">1nF</text>
<text x="55.6" y="170.7">1uF</text>
<text x="63.2" y="173.3">GND</text>
<text x="96.3" y="173.3">CN5</text>
<text x="21.2" y="177.1">L_OUT_N</text>
<text x="44.2" y="174.5">L5</text>
<text x="44.2" y="179.6">15uH</text>
<text x="67.1" y="179.6">C62</text>
<text x="79.8" y="179.6">C63</text>
<text x="94.9" y="176">1</text>
<text x="94.9" y="178.6">2</text>
<text x="97.2" y="177.3">1</text>
<text x="97.2" y="179.8">2</text>
<text x="67.1" y="184.7">100nF</text>
<text x="79.8" y="184.7">1nF</text>
<text x="96.3" y="183.4">24.243.2</text>
<text x="63.2" y="194.8">GND</text>
</g>
<g font-size="2.3" fill="#3dbc91">
<text x="4.8" y="201.2">© 2026 Elia Chiarucci</text>
<text x="4.8" y="203.7">CERN-OHL-S v2 | https://ohwr.org/cern_ohl_s_v2.txt</text>
<text x="4.8" y="206.3">Source: https://github.com/eliachiarucci/DA15</text>
</g>
</svg>
